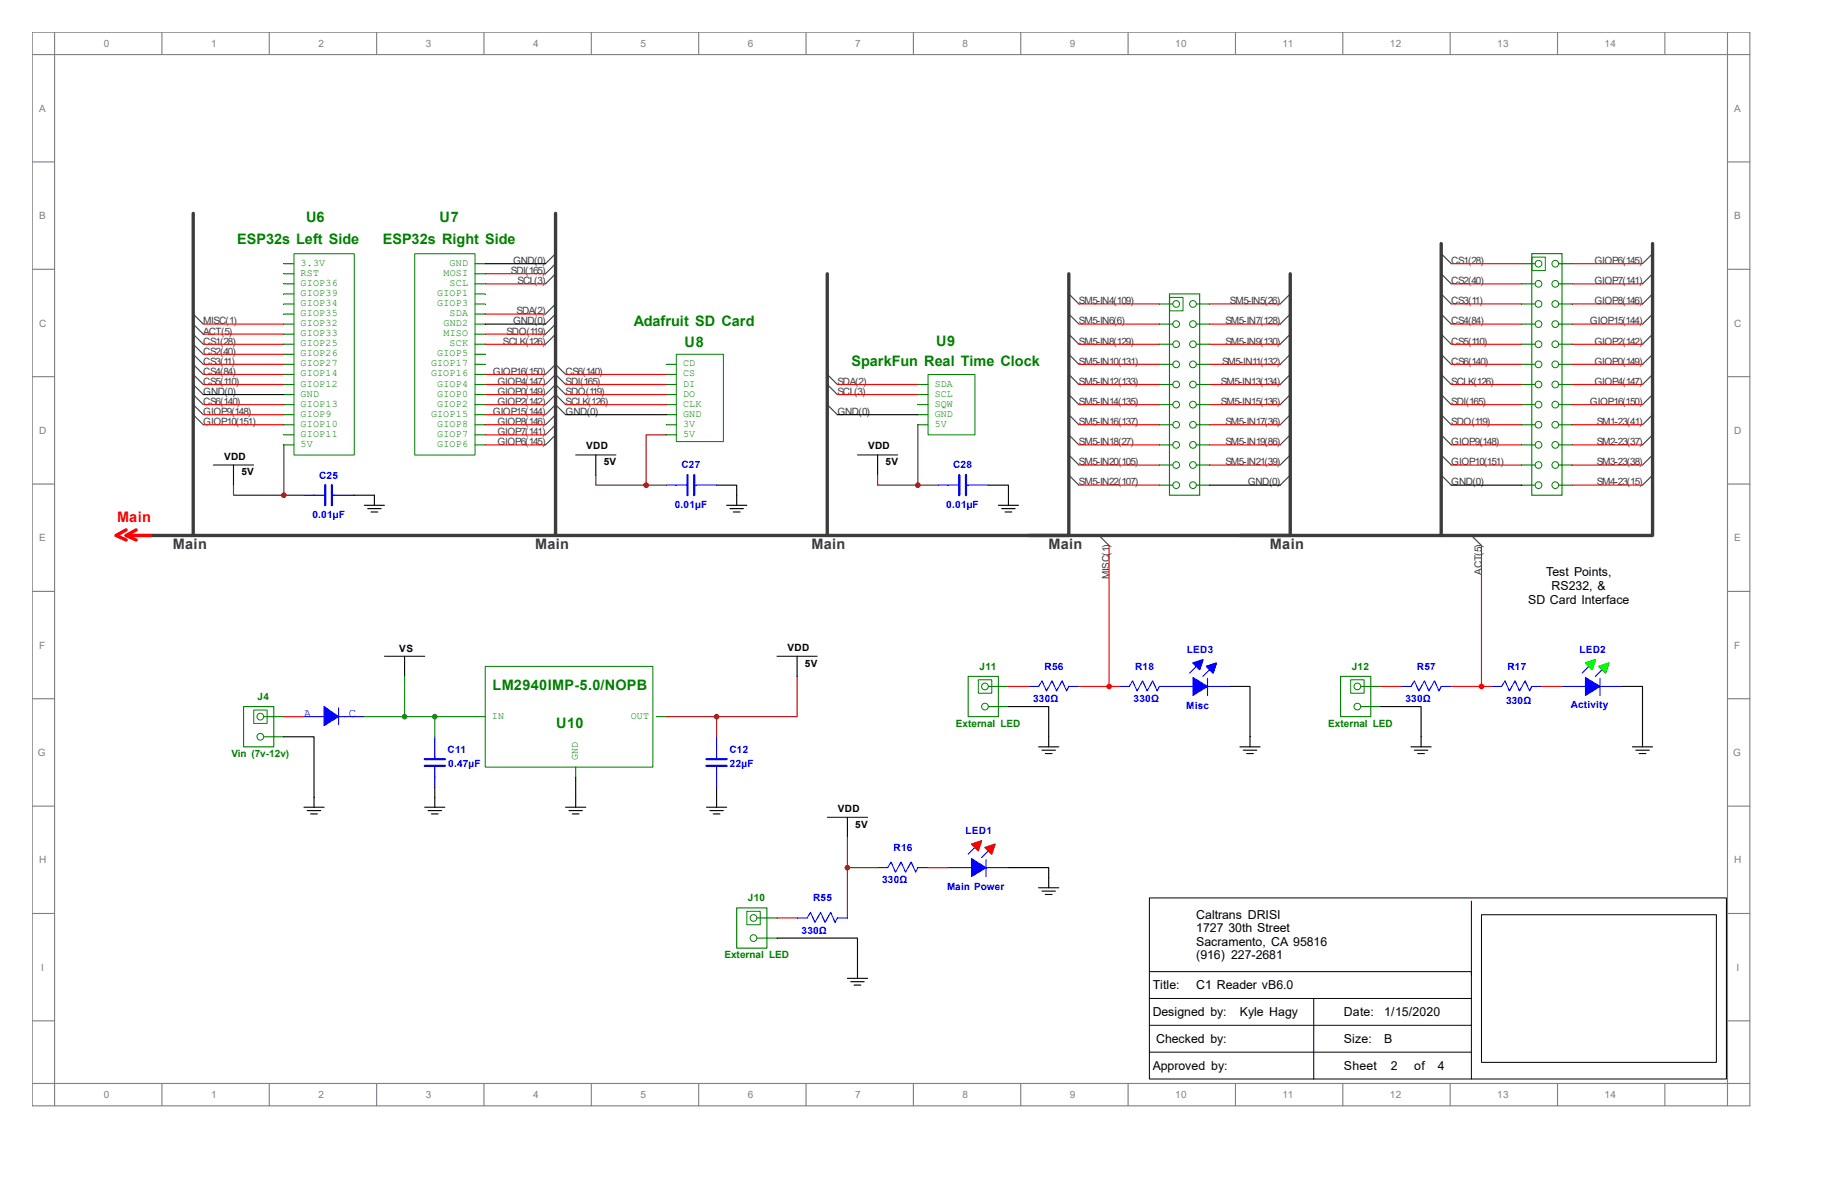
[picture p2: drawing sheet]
<svg xmlns="http://www.w3.org/2000/svg" width="432mm" height="279mm" viewBox="0 0 432 279" stroke-linecap="round" stroke-linejoin="round" font-family="sans-serif">
<g fill="none" stroke="#808080" stroke-width=".26">
<path d="M7.6 7.6h406.4v254h-406.4zM7.6 12.9h406.4M12.9 7.6v254M38.3 7.6v5.3M63.7 7.6v5.3M89.1 7.6v5.3M114.5 7.6v5.3M139.9 7.6v5.3M165.3 7.6v5.3M190.7 7.6v5.3M216.1 7.6v5.3M241.5 7.6v5.3"/>
<path d="M266.9 7.6v5.3M292.3 7.6v5.3M317.7 7.6v5.3M343.1 7.6v5.3M368.5 7.6v5.3M393.9 7.6v5.3M408.7 7.6v254M7.6 38.3h5.3M408.7 38.3h5.3M7.6 63.7h5.3M408.7 63.7h5.3M7.6 89.1h5.3"/>
<path d="M408.7 89.1h5.3M7.6 114.5h5.3M408.7 114.5h5.3M7.6 139.9h5.3M408.7 139.9h5.3M7.6 165.3h5.3M408.7 165.3h5.3M7.6 190.7h5.3M408.7 190.7h5.3M7.6 216.1h5.3M408.7 216.1h5.3M7.6 241.5h5.3"/>
<path d="M7.6 256.3h406.4M38.3 256.3v5.3M63.7 256.3v5.3M89.1 256.3v5.3M114.5 256.3v5.3M139.9 256.3v5.3M165.3 256.3v5.3M190.7 256.3v5.3M216.1 256.3v5.3M241.5 256.3v5.3M266.9 256.3v5.3M292.3 256.3v5.3"/>
<path d="M317.7 256.3v5.3M343.1 256.3v5.3M368.5 256.3v5.3M393.9 256.3v5.3M408.7 241.5h5.3"/>
</g>
<path d="M160 83.8h11.2v20.7h-11.2z" fill="none" stroke="#008000" stroke-width=".24"/>
<path d="M157.6 86.2h2.4" fill="none" stroke="#008000" stroke-width=".26"/>
<path d="M157.6 88.6h2.4" fill="none" stroke="#008000" stroke-width=".26"/>
<path d="M157.6 91h2.4" fill="none" stroke="#008000" stroke-width=".26"/>
<path d="M157.6 93.3h2.4" fill="none" stroke="#008000" stroke-width=".26"/>
<path d="M157.6 95.7h2.4" fill="none" stroke="#008000" stroke-width=".26"/>
<path d="M157.6 98.1h2.4" fill="none" stroke="#008000" stroke-width=".26"/>
<path d="M157.6 100.5h2.4" fill="none" stroke="#008000" stroke-width=".26"/>
<path d="M157.6 102.9h2.4M57.6 167.2h7.2v9.5h-7.2zM62.4 169.5h2.4M62.4 174.3h2.4" fill="none" stroke="#008000" stroke-width=".26"/>
<g fill="none" stroke="#008000" stroke-width=".24">
<path d="M60 168h3.2v3.2h-3.2z"/>
<circle cx="61.6" cy="169.5" r=".79"/>
<circle cx="61.6" cy="174.3" r=".79"/>
</g>
<path d="M64.8 169.5h2.4" fill="none" stroke="#008000" stroke-width=".26"/>
<path d="M64.8 174.3h2.4" fill="none" stroke="#008000" stroke-width=".26"/>
<g fill="none" stroke="#000" stroke-width=".26">
<path d="M293.4 176.7h4.7M294.2 177.5h3.1M295 178.3h1.5M295.8 174.3v2.4M386.2 176.7h4.8M387 177.5h3.2M387.8 178.3h1.6M388.6 174.3v2.4M71.9 191h4.8M72.7 191.8h3.2M73.5 192.6h1.6M74.3 188.6v2.4"/>
<path d="M100.5 191h4.8M101.3 191.8h3.2M102.1 192.6h1.6M102.9 188.6v2.4M133.8 191h4.8M134.6 191.8h3.2M135.4 192.6h1.6M136.2 188.6v2.4M167.2 191h4.7M168 191.8h3.1M168.8 192.6h1.5M169.5 188.6v2.4"/>
<path d="M245.7 210h4.8M246.5 210.8h3.2M247.3 211.6h1.6M248.1 207.6v2.4"/>
</g>
<path d="M76.7 169.5h4.7M80.1 167.4v4" fill="none" stroke="#00f" stroke-width=".26"/>
<path d="M76.7 167.2l3.4 2.3-3.4 2.2z" fill-rule="evenodd" fill="#00f" stroke="#00f" stroke-width=".26"/>
<path d="M81.4 169.5h4.8" fill="none" stroke="#00f" stroke-width=".26"/>
<path d="M71.9 169.5h4.8" fill="none" stroke="#00f" stroke-width=".26"/>
<g fill="none" stroke="#008000" stroke-width=".24">
<path d="M362.5 60.8h3.1v3.2h-3.1z"/>
<circle cx="364" cy="76.7" r=".79"/>
<circle cx="364" cy="62.4" r=".79"/>
<circle cx="364" cy="67.2" r=".79"/>
<circle cx="364" cy="71.9" r=".79"/>
<circle cx="368" cy="76.7" r=".79"/>
<circle cx="368" cy="67.2" r=".79"/>
<circle cx="368" cy="62.4" r=".79"/>
<circle cx="368" cy="71.9" r=".79"/>
<circle cx="364" cy="86.2" r=".79"/>
<circle cx="364" cy="81.4" r=".79"/>
<circle cx="364" cy="95.7" r=".79"/>
<circle cx="364" cy="91" r=".79"/>
<circle cx="368" cy="86.2" r=".79"/>
<circle cx="368" cy="81.4" r=".79"/>
<circle cx="368" cy="95.7" r=".79"/>
<circle cx="368" cy="91" r=".79"/>
<circle cx="364" cy="100.5" r=".79"/>
<circle cx="364" cy="110" r=".79"/>
<circle cx="364" cy="114.8" r=".79"/>
<circle cx="364" cy="105.3" r=".79"/>
<circle cx="368" cy="105.3" r=".79"/>
<circle cx="368" cy="110" r=".79"/>
<circle cx="368" cy="114.8" r=".79"/>
<circle cx="368" cy="100.5" r=".79"/>
</g>
<g fill="none" stroke="#008000" stroke-width=".26">
<path d="M362.4 60h7.2v57.2h-7.2zM362.4 76.7h.8M362.4 71.9h.8M362.4 67.2h.8M362.4 62.4h.8M368.8 76.7h.8M368.8 71.9h.8M368.8 67.2h.8M368.8 62.4h.8M362.4 91h.8M362.4 86.2h.8M362.4 81.4h.8"/>
<path d="M362.4 95.7h.8M368.8 91h.8M368.8 86.2h.8M368.8 81.4h.8M368.8 95.7h.8M362.4 114.8h.8M362.4 110h.8M362.4 105.3h.8M362.4 100.5h.8M368.8 114.8h.8M368.8 110h.8M368.8 105.3h.8"/>
<path d="M368.8 100.5h.8"/>
</g>
<path d="M360 67.2h2.4" fill="none" stroke="#008000" stroke-width=".26"/>
<path d="M369.6 67.2h2.4" fill="none" stroke="#008000" stroke-width=".26"/>
<path d="M360 71.9h2.4" fill="none" stroke="#008000" stroke-width=".26"/>
<path d="M369.6 81.4h2.4" fill="none" stroke="#008000" stroke-width=".26"/>
<path d="M360 76.7h2.4" fill="none" stroke="#008000" stroke-width=".26"/>
<path d="M369.6 76.7h2.4" fill="none" stroke="#008000" stroke-width=".26"/>
<path d="M360 81.4h2.4" fill="none" stroke="#008000" stroke-width=".26"/>
<path d="M369.6 62.4h2.4" fill="none" stroke="#008000" stroke-width=".26"/>
<path d="M360 62.4h2.4" fill="none" stroke="#008000" stroke-width=".26"/>
<path d="M369.6 71.9h2.4" fill="none" stroke="#008000" stroke-width=".26"/>
<path d="M360 91h2.4" fill="none" stroke="#008000" stroke-width=".26"/>
<path d="M369.6 91h2.4" fill="none" stroke="#008000" stroke-width=".26"/>
<path d="M360 95.7h2.4" fill="none" stroke="#008000" stroke-width=".26"/>
<path d="M369.6 105.3h2.4" fill="none" stroke="#008000" stroke-width=".26"/>
<path d="M360 100.5h2.4" fill="none" stroke="#008000" stroke-width=".26"/>
<path d="M369.6 100.5h2.4" fill="none" stroke="#008000" stroke-width=".26"/>
<path d="M360 105.3h2.4" fill="none" stroke="#008000" stroke-width=".26"/>
<path d="M369.6 86.2h2.4" fill="none" stroke="#008000" stroke-width=".26"/>
<path d="M360 86.2h2.4" fill="none" stroke="#008000" stroke-width=".26"/>
<path d="M369.6 95.7h2.4" fill="none" stroke="#008000" stroke-width=".26"/>
<path d="M369.6 110h2.4" fill="none" stroke="#008000" stroke-width=".26"/>
<path d="M360 110h2.4" fill="none" stroke="#008000" stroke-width=".26"/>
<path d="M360 114.8h2.4" fill="none" stroke="#008000" stroke-width=".26"/>
<g fill="none" stroke="#008000" stroke-width=".26">
<path d="M276.7 69.5h7.1v47.7h-7.1zM276.7 76.7h.8M276.7 71.9h.8M283.1 76.7h.7M283.1 71.9h.7M276.7 95.7h.8M276.7 91h.8M276.7 86.2h.8M276.7 81.4h.8M283.1 95.7h.7M283.1 91h.7M283.1 86.2h.7"/>
<path d="M283.1 81.4h.7M276.7 114.8h.8M276.7 110h.8M276.7 100.5h.8M276.7 105.3h.8M283.1 114.8h.7M283.1 110h.7M283.1 100.5h.7M283.1 105.3h.7M369.6 114.8h2.4"/>
</g>
<g fill="none" stroke="#008000" stroke-width=".24">
<path d="M276.7 70.4h3.2v3.1h-3.2z"/>
<circle cx="278.3" cy="71.9" r=".79"/>
<circle cx="278.3" cy="76.7" r=".79"/>
<circle cx="282.3" cy="71.9" r=".79"/>
<circle cx="282.3" cy="76.7" r=".79"/>
<circle cx="278.3" cy="91" r=".79"/>
<circle cx="278.3" cy="81.4" r=".79"/>
<circle cx="278.3" cy="95.7" r=".79"/>
<circle cx="278.3" cy="86.2" r=".79"/>
<circle cx="282.3" cy="91" r=".79"/>
<circle cx="282.3" cy="95.7" r=".79"/>
<circle cx="282.3" cy="81.4" r=".79"/>
<circle cx="282.3" cy="86.2" r=".79"/>
<circle cx="278.3" cy="100.5" r=".79"/>
<circle cx="278.3" cy="114.8" r=".79"/>
<circle cx="278.3" cy="110" r=".79"/>
<circle cx="278.3" cy="105.3" r=".79"/>
<circle cx="282.3" cy="100.5" r=".79"/>
<circle cx="282.3" cy="114.8" r=".79"/>
<circle cx="282.3" cy="105.3" r=".79"/>
<circle cx="282.3" cy="110" r=".79"/>
</g>
<path d="M274.3 76.7h2.4" fill="none" stroke="#008000" stroke-width=".26"/>
<path d="M283.8 76.7h2.4" fill="none" stroke="#008000" stroke-width=".26"/>
<path d="M274.3 81.4h2.4" fill="none" stroke="#008000" stroke-width=".26"/>
<path d="M283.8 91h2.4" fill="none" stroke="#008000" stroke-width=".26"/>
<path d="M274.3 86.2h2.4" fill="none" stroke="#008000" stroke-width=".26"/>
<path d="M283.8 86.2h2.4" fill="none" stroke="#008000" stroke-width=".26"/>
<path d="M274.3 91h2.4" fill="none" stroke="#008000" stroke-width=".26"/>
<path d="M283.8 71.9h2.4" fill="none" stroke="#008000" stroke-width=".26"/>
<path d="M274.3 71.9h2.4" fill="none" stroke="#008000" stroke-width=".26"/>
<path d="M283.8 81.4h2.4" fill="none" stroke="#008000" stroke-width=".26"/>
<path d="M274.3 100.5h2.4" fill="none" stroke="#008000" stroke-width=".26"/>
<path d="M283.8 100.5h2.4" fill="none" stroke="#008000" stroke-width=".26"/>
<path d="M274.3 105.3h2.4" fill="none" stroke="#008000" stroke-width=".26"/>
<path d="M283.8 114.8h2.4" fill="none" stroke="#008000" stroke-width=".26"/>
<path d="M274.3 110h2.4" fill="none" stroke="#008000" stroke-width=".26"/>
<path d="M283.8 110h2.4" fill="none" stroke="#008000" stroke-width=".26"/>
<path d="M274.3 114.8h2.4" fill="none" stroke="#008000" stroke-width=".26"/>
<path d="M283.8 95.7h2.4" fill="none" stroke="#008000" stroke-width=".26"/>
<path d="M274.3 95.7h2.4" fill="none" stroke="#008000" stroke-width=".26"/>
<path d="M283.8 105.3h2.4" fill="none" stroke="#008000" stroke-width=".26"/>
<path d="M341 57.6v69.1h-47.6M391 57.6v69.1h-50" fill="none" stroke="#3c3c3c" stroke-width=".79"/>
<path d="M219.6 88.6h11.1v14.3h-11.1z" fill="none" stroke="#008000" stroke-width=".24"/>
<path d="M217.2 91h2.4" fill="none" stroke="#008000" stroke-width=".26"/>
<path d="M217.2 93.3h2.4" fill="none" stroke="#008000" stroke-width=".26"/>
<path d="M217.2 95.7h2.4" fill="none" stroke="#008000" stroke-width=".26"/>
<path d="M217.2 98.1h2.4" fill="none" stroke="#008000" stroke-width=".26"/>
<path d="M217.2 100.5h2.4" fill="none" stroke="#008000" stroke-width=".26"/>
<path d="M271.9 212.4h136.6v42.9h-136.6zM348.1 213.2v42.1M350.5 216.4h55.6v34.9h-55.6zM271.9 229.9h76.2M271.9 236.2h76.2M310.8 236.2v19.1M271.9 242.6h76.2M271.9 248.9h76.2" fill="none" stroke="#000" stroke-width=".24"/>
<path d="M195.7 88.6l2.4 2.4M195.7 91l2.4 2.3M195.7 95.7l2.4 2.4" fill="none" stroke="#3c3c3c" stroke-width=".26"/>
<path d="M114.8 157.6h39.7v23.9h-39.7z" fill="none" stroke="#008000" stroke-width=".24"/>
<path d="M112.4 169.5h2.4" fill="none" stroke="#008000" stroke-width=".26"/>
<path d="M136.2 181.5v2.3" fill="none" stroke="#008000" stroke-width=".26"/>
<path d="M155.3 169.5h2.3" fill="none" stroke="#008000" stroke-width=".26"/>
<path d="M169.5 179.1v.5M169.5 181.2v2.6" fill="none" stroke="#00f" stroke-width=".26"/>
<path d="M167.2 179.6h4.7M167.2 181.2h4.7" fill="none" stroke="#00f" stroke-width=".53"/>
<path d="M169.5 183.8v2.4" fill="none" stroke="#00f" stroke-width=".26"/>
<path d="M102.9 179.1v.5M169.5 174.3v4.8M102.9 181.2v2.6" fill="none" stroke="#00f" stroke-width=".26"/>
<path d="M100.5 179.6h4.8M100.5 181.2h4.8" fill="none" stroke="#00f" stroke-width=".53"/>
<path d="M102.9 183.8v2.4" fill="none" stroke="#00f" stroke-width=".26"/>
<path d="M102.9 174.3v4.8M229.9 199.7l2.4-.8-.8 2.4zM229.1 205.3h7.1M230.7 200.5l-1.6 1.6M233 200.5l2.4-.8-.8 2.4zM233.3 203.4v4M233.8 201.3l-1.5 1.6" fill="none" stroke="#00f" stroke-width=".26"/>
<path d="M229.9 203.1l3.4 2.2-3.4 2.1z" fill-rule="evenodd" fill="#00f" stroke="#00f" stroke-width=".26"/>
<g fill="#f00" stroke="#f00" stroke-width=".26">
<path d="M229.9 199.7l2.4-.8-.8 2.4z" fill-rule="evenodd"/>
<path d="M233 200.5l2.4-.8-.8 2.4z" fill-rule="evenodd"/>
</g>
<path d="M224.3 205.3h4.8" fill="none" stroke="#00f" stroke-width=".26"/>
<path d="M210 205.3l.8-1.4 1.1 2.4 1.3-2.4 1.1 2.4 1.3-2.4 1 2.4 .6-1M236.2 205.3h2.4" fill="none" stroke="#00f" stroke-width=".26"/>
<path d="M207.6 205.3h2.4" fill="none" stroke="#00f" stroke-width=".26"/>
<path d="M375.1 156.8l2.4-.7-.8 2.3zM375.9 157.6l-1.6 1.6M378.3 157.6l2.4-.8-.8 2.4zM379.1 158.4l-1.6 1.6M374.3 162.4h7.2M378.6 160.5v4M217.2 205.3h2.4" fill="none" stroke="#00f" stroke-width=".26"/>
<path d="M375.1 160.3l3.5 2.1-3.5 2.1z" fill-rule="evenodd" fill="#00f" stroke="#00f" stroke-width=".26"/>
<g fill="#0f0" stroke="#0f0" stroke-width=".26">
<path d="M375.1 156.8l2.4-.7-.8 2.3z" fill-rule="evenodd"/>
<path d="M378.3 157.6l2.4-.8-.8 2.4z" fill-rule="evenodd"/>
</g>
<path d="M369.6 162.4h4.7" fill="none" stroke="#00f" stroke-width=".26"/>
<path d="M355.3 162.4l.8-1.3 1 2.4 1.4-2.4 1 2.4 1.3-2.4 1.1 2.4 .5-1.1M381.5 162.4h2.4" fill="none" stroke="#00f" stroke-width=".26"/>
<path d="M352.9 162.4h2.4" fill="none" stroke="#00f" stroke-width=".26"/>
<path d="M282.3 156.8l2.3-.7-.8 2.3zM283.1 157.6l-1.6 1.6M285.4 157.6l2.4-.8-.8 2.4zM286.2 158.4l-1.6 1.6M281.5 162.4h7.1M285.7 160.5v4M362.4 162.4h2.4" fill="none" stroke="#00f" stroke-width=".26"/>
<g fill="#00f" stroke="#00f" stroke-width=".26">
<path d="M282.3 160.3l3.4 2.1-3.4 2.1z" fill-rule="evenodd"/>
<path d="M282.3 156.8l2.3-.7-.8 2.3z" fill-rule="evenodd"/>
<path d="M285.4 157.6l2.4-.8-.8 2.4z" fill-rule="evenodd"/>
</g>
<path d="M276.7 162.4h4.8" fill="none" stroke="#00f" stroke-width=".26"/>
<path d="M267.2 162.4l.8-1.3 1 2.4 1.4-2.4 1 2.4 1.3-2.4 1.1 2.4 .5-1.1M288.6 162.4h2.4" fill="none" stroke="#00f" stroke-width=".26"/>
<path d="M264.8 162.4h2.4" fill="none" stroke="#00f" stroke-width=".26"/>
<path d="M274.3 162.4h2.4" fill="none" stroke="#00f" stroke-width=".26"/>
<circle cx="102.9" cy="169.5" r=".53" fill="#00c000" stroke="#00c000" stroke-width=".26"/>
<path d="M69.6 60h14.2v47.7h-14.2z" fill="none" stroke="#008000" stroke-width=".24"/>
<path d="M67.2 62.4h2.3" fill="none" stroke="#008000" stroke-width=".26"/>
<path d="M67.2 64.8h2.3" fill="none" stroke="#008000" stroke-width=".26"/>
<path d="M67.2 67.2h2.3" fill="none" stroke="#008000" stroke-width=".26"/>
<path d="M67.2 69.5h2.3" fill="none" stroke="#008000" stroke-width=".26"/>
<path d="M67.2 71.9h2.3" fill="none" stroke="#008000" stroke-width=".26"/>
<path d="M67.2 74.3h2.3" fill="none" stroke="#008000" stroke-width=".26"/>
<path d="M67.2 76.7h2.3" fill="none" stroke="#008000" stroke-width=".26"/>
<path d="M67.2 79.1h2.3" fill="none" stroke="#008000" stroke-width=".26"/>
<path d="M67.2 81.4h2.3" fill="none" stroke="#008000" stroke-width=".26"/>
<path d="M67.2 83.8h2.3" fill="none" stroke="#008000" stroke-width=".26"/>
<path d="M67.2 86.2h2.3" fill="none" stroke="#008000" stroke-width=".26"/>
<path d="M67.2 88.6h2.3" fill="none" stroke="#008000" stroke-width=".26"/>
<path d="M67.2 91h2.3" fill="none" stroke="#008000" stroke-width=".26"/>
<path d="M67.2 93.3h2.3" fill="none" stroke="#008000" stroke-width=".26"/>
<path d="M67.2 95.7h2.3" fill="none" stroke="#008000" stroke-width=".26"/>
<path d="M67.2 98.1h2.3" fill="none" stroke="#008000" stroke-width=".26"/>
<path d="M67.2 100.5h2.3" fill="none" stroke="#008000" stroke-width=".26"/>
<path d="M67.2 102.9h2.3" fill="none" stroke="#008000" stroke-width=".26"/>
<path d="M67.2 105.3h2.3" fill="none" stroke="#008000" stroke-width=".26"/>
<path d="M98.1 60h14.3v47.7h-14.3z" fill="none" stroke="#008000" stroke-width=".24"/>
<path d="M112.4 62.4h2.4" fill="none" stroke="#008000" stroke-width=".26"/>
<path d="M112.4 64.8h2.4" fill="none" stroke="#008000" stroke-width=".26"/>
<path d="M112.4 67.2h2.4" fill="none" stroke="#008000" stroke-width=".26"/>
<path d="M112.4 69.5h2.4" fill="none" stroke="#008000" stroke-width=".26"/>
<path d="M112.4 71.9h2.4" fill="none" stroke="#008000" stroke-width=".26"/>
<path d="M112.4 74.3h2.4" fill="none" stroke="#008000" stroke-width=".26"/>
<path d="M112.4 76.7h2.4" fill="none" stroke="#008000" stroke-width=".26"/>
<path d="M112.4 79.1h2.4" fill="none" stroke="#008000" stroke-width=".26"/>
<path d="M112.4 81.4h2.4" fill="none" stroke="#008000" stroke-width=".26"/>
<path d="M112.4 83.8h2.4" fill="none" stroke="#008000" stroke-width=".26"/>
<path d="M112.4 86.2h2.4" fill="none" stroke="#008000" stroke-width=".26"/>
<path d="M112.4 88.6h2.4" fill="none" stroke="#008000" stroke-width=".26"/>
<path d="M112.4 91h2.4" fill="none" stroke="#008000" stroke-width=".26"/>
<path d="M112.4 93.3h2.4" fill="none" stroke="#008000" stroke-width=".26"/>
<path d="M112.4 95.7h2.4" fill="none" stroke="#008000" stroke-width=".26"/>
<path d="M112.4 98.1h2.4" fill="none" stroke="#008000" stroke-width=".26"/>
<path d="M112.4 100.5h2.4" fill="none" stroke="#008000" stroke-width=".26"/>
<path d="M112.4 102.9h2.4" fill="none" stroke="#008000" stroke-width=".26"/>
<path d="M112.4 105.3h2.4" fill="none" stroke="#008000" stroke-width=".26"/>
<path d="M198.1 98.1h19.1M67.2 174.3h7.1v14.3M102.9 186.2v2.4M136.2 183.8v4.8M169.5 186.2v2.4" fill="none" stroke="#000" stroke-width=".26"/>
<path d="M198.1 91h19.1M198.1 93.3h19.1M67.2 169.5h4.7" fill="none" stroke="#f00" stroke-width=".26"/>
<path d="M112.4 169.5h-9.5v4.8" fill="none" stroke="#00c000" stroke-width=".26"/>
<path d="M29.8 125.4l-2.3 1.3 2.3 1M32.2 125.4l-2.4 1.3 2.4 1" fill="none" stroke="#f00" stroke-width=".79"/>
<path d="M29.8 126.7h6.4" fill="none" stroke="#f00" stroke-width=".79"/>
<path d="M86.2 119.5h4.8M88.6 117.2v2.3M87 120.3h3.2M87.8 121.1h1.6" fill="none" stroke="#000" stroke-width=".26"/>
<path d="M74.3 117.2h2.6M78.5 117.2h.6" fill="none" stroke="#00f" stroke-width=".26"/>
<path d="M76.9 114.8v4.7M78.5 114.8v4.7" fill="none" stroke="#00f" stroke-width=".53"/>
<path d="M71.9 117.2h2.4" fill="none" stroke="#00f" stroke-width=".26"/>
<path d="M79.1 117.2h4.7M160 114.8h2.7M164.3 114.8h.5" fill="none" stroke="#00f" stroke-width=".26"/>
<path d="M83.8 117.2h4.8M171.9 119.5h4.8M174.3 117.2v2.3M172.7 120.3h3.2M173.5 121.1h1.6" fill="none" stroke="#000" stroke-width=".26"/>
<path d="M162.7 112.4v4.8M164.3 112.4v4.8" fill="none" stroke="#00f" stroke-width=".53"/>
<path d="M157.6 114.8h2.4" fill="none" stroke="#00f" stroke-width=".26"/>
<path d="M164.8 114.8h4.7M224.3 114.8h2.7M228.5 114.8h.6" fill="none" stroke="#00f" stroke-width=".26"/>
<path d="M169.5 114.8h4.8v2.4M236.2 119.5h4.8M238.6 117.2v2.3M237 120.3h3.2M237.8 121.1h1.6" fill="none" stroke="#000" stroke-width=".26"/>
<path d="M227 112.4v4.8M228.5 112.4v4.8" fill="none" stroke="#00f" stroke-width=".53"/>
<path d="M221.9 114.8h2.4" fill="none" stroke="#00f" stroke-width=".26"/>
<path d="M229.1 114.8h4.7M191 217.2l.8-1.4 1 2.4 1.4-2.4 1 2.4 1.3-2.4 1.1 2.4 .5-1" fill="none" stroke="#00f" stroke-width=".26"/>
<path d="M233.8 114.8h4.8v2.4" fill="none" stroke="#000" stroke-width=".26"/>
<path d="M188.6 217.2h2.4" fill="none" stroke="#00f" stroke-width=".26"/>
<path d="M198.1 217.2h2.4" fill="none" stroke="#00f" stroke-width=".26"/>
<g fill="none" stroke="#008000" stroke-width=".24">
<path d="M176.7 215.6h3.2v3.2h-3.2z"/>
<circle cx="178.3" cy="217.2" r=".79"/>
<circle cx="178.3" cy="221.9" r=".79"/>
</g>
<path d="M174.3 214.8h7.2v9.5h-7.2zM179.1 217.2h2.4M179.1 221.9h2.4" fill="none" stroke="#008000" stroke-width=".26"/>
<path d="M181.5 217.2h2.3" fill="none" stroke="#008000" stroke-width=".26"/>
<path d="M181.5 221.9h2.3" fill="none" stroke="#008000" stroke-width=".26"/>
<path d="M183.8 217.2h4.8" fill="none" stroke="#f00" stroke-width=".26"/>
<path d="M183.8 221.9h19.1v9.6M200.5 231.5h4.8M201.3 232.3h3.2M202.1 233h1.6" fill="none" stroke="#000" stroke-width=".26"/>
<path d="M245.7 162.4l.8-1.3 1.1 2.4 1.3-2.4 1.1 2.4 1.3-2.4 1.1 2.4 .5-1.1" fill="none" stroke="#00f" stroke-width=".26"/>
<path d="M243.4 162.4h2.3" fill="none" stroke="#00f" stroke-width=".26"/>
<path d="M252.9 162.4h2.4" fill="none" stroke="#00f" stroke-width=".26"/>
<g fill="none" stroke="#008000" stroke-width=".24">
<path d="M231.5 160.8h3.2v3.2h-3.2z"/>
<circle cx="233" cy="162.4" r=".79"/>
<circle cx="233" cy="167.2" r=".79"/>
</g>
<path d="M229.1 160h7.1v9.5h-7.1zM233.8 162.4h2.4M233.8 167.2h2.4" fill="none" stroke="#008000" stroke-width=".26"/>
<path d="M236.2 162.4h2.4" fill="none" stroke="#008000" stroke-width=".26"/>
<path d="M236.2 167.2h2.4" fill="none" stroke="#008000" stroke-width=".26"/>
<path d="M238.6 167.2h9.5v9.5M245.7 176.7h4.8M246.5 177.5h3.2M247.3 178.3h1.6" fill="none" stroke="#000" stroke-width=".26"/>
<path d="M238.6 162.4h4.8" fill="none" stroke="#f00" stroke-width=".26"/>
<path d="M333.9 162.4l.7-1.3 1.1 2.4 1.3-2.4 1.1 2.4 1.3-2.4 1.1 2.4 .5-1.1" fill="none" stroke="#00f" stroke-width=".26"/>
<path d="M331.5 162.4h2.4" fill="none" stroke="#00f" stroke-width=".26"/>
<path d="M341 162.4h2.4" fill="none" stroke="#00f" stroke-width=".26"/>
<g fill="none" stroke="#008000" stroke-width=".24">
<path d="M319.6 160.8h3.1v3.2h-3.1z"/>
<circle cx="321.2" cy="167.2" r=".79"/>
<circle cx="321.2" cy="162.4" r=".79"/>
</g>
<path d="M317.2 160h7.1v9.5h-7.1zM321.9 162.4h2.4M321.9 167.2h2.4" fill="none" stroke="#008000" stroke-width=".26"/>
<path d="M324.3 162.4h2.4" fill="none" stroke="#008000" stroke-width=".26"/>
<path d="M324.3 167.2h2.4" fill="none" stroke="#008000" stroke-width=".26"/>
<g fill="none" stroke="#000" stroke-width=".26">
<path d="M114.8 62.4h14.3M114.8 76.7h14.3M48.1 93.3h19.1M133.8 98.1h23.8M55.2 110v4.8M141 107.6v4.8M207.6 107.6v4.8M286.2 114.8h16.7M343.4 114.8h16.6M95.7 155.3v4.7M188.6 155.3v4.7M291 162.4h4.8v11.9"/>
<path d="M326.7 167.2h9.5v9.5M333.9 176.7h4.7M334.6 177.5h3.2M335.4 178.3h1.6M383.9 162.4h4.7v11.9M200.5 193.4v4.7M238.6 205.3h9.5v2.3"/>
</g>
<g fill="none" stroke="#f00" stroke-width=".26">
<path d="M48.1 79.1h19.1M48.1 76.7h19.1M114.8 79.1h14.3M114.8 64.8h14.3M114.8 67.2h14.3M114.8 74.3h14.3M255.3 76.7h19M255.3 71.9h19M286.2 76.7h16.7M286.2 71.9h16.7M343.4 76.7h16.6M343.4 67.2h16.6"/>
<path d="M343.4 71.9h16.6M343.4 62.4h16.6M372 76.7h16.6M372 67.2h16.6M372 71.9h16.6M372 62.4h16.6M48.1 98.1h19.1M48.1 95.7h19.1M48.1 91h19.1M48.1 88.6h19.1M48.1 86.2h19.1M48.1 83.8h19.1"/>
<path d="M48.1 81.4h19.1M114.8 98.1h14.3M114.8 95.7h14.3M114.8 91h14.3M114.8 88.6h14.3M114.8 81.4h14.3M114.8 93.3h14.3M133.8 95.7h23.8M133.8 91h23.8M133.8 88.6h23.8M133.8 93.3h23.8M255.3 95.7h19"/>
<path d="M255.3 91h19M255.3 86.2h19M255.3 81.4h19M286.2 95.7h16.7M286.2 91h16.7M286.2 86.2h16.7M286.2 81.4h16.7M343.4 95.7h16.6M343.4 91h16.6M343.4 86.2h16.6M343.4 81.4h16.6M372 95.7h16.6"/>
<path d="M372 91h16.6M372 86.2h16.6M372 81.4h16.6M48.1 100.5h19.1M114.8 100.5h14.3M114.8 105.3h14.3M114.8 102.9h14.3M255.3 100.5h19M255.3 105.3h19M255.3 110h19M255.3 114.8h19M286.2 100.5h16.7"/>
<path d="M286.2 105.3h16.7M286.2 110h16.7M343.4 100.5h16.6M343.4 105.3h16.6M343.4 110h16.6M372 100.5h16.6M372 105.3h16.6M372 110h16.6M372 114.8h16.6M262.4 129.1v33.3M350.5 129.1v33.3M255.3 162.4h9.5"/>
<path d="M326.7 162.4h4.8M343.4 162.4h9.5M364.8 162.4h4.8M219.6 205.3h4.7"/>
</g>
<path d="M50.5 110h9.5M136.2 107.6h9.5M202.9 107.6h9.5M91 155.3h9.5M183.8 155.3h9.6M195.7 193.4h9.6" fill="none" stroke="#000" stroke-width=".24"/>
<g fill="#800000" stroke="#800000" stroke-width=".26">
<circle cx="169.5" cy="169.5" r=".53"/>
<circle cx="152.9" cy="114.8" r=".53"/>
<circle cx="200.5" cy="205.3" r=".53"/>
<circle cx="217.2" cy="114.8" r=".53"/>
<circle cx="67.2" cy="117.2" r=".53"/>
</g>
<g fill="none" stroke="#800000" stroke-width=".26">
<path d="M55.2 114.8v2.4h12M67.2 117.2h4.7M67.2 105.3v11.9M141 112.4v2.4h11.9M152.9 114.8h4.7M157.6 102.9h-4.7v11.9M207.6 112.4v2.4h9.6M217.2 114.8h4.7M217.2 100.5v14.3M157.6 169.5h11.9M169.5 169.5v4.8M188.6 160v9.5h-19.1"/>
<path d="M200.5 198.1v19.1M200.5 205.3h7.1"/>
</g>
<path d="M45.7 50.5v76.2M131.4 50.5v76.2M195.7 64.8v61.9M252.9 64.8v61.9h-216.7M305.3 64.8v61.9h-61.9" fill="none" stroke="#3c3c3c" stroke-width=".79"/>
<g fill="none" stroke="#3c3c3c" stroke-width=".26">
<path d="M45.7 79.1l2.4 2.3M45.7 76.7l2.4 2.4M45.7 74.3l2.4 2.4M131.4 60l-2.3 2.4M131.4 62.4l-2.3 2.4M131.4 64.8l-2.3 2.4M131.4 71.9l-2.3 2.4M131.4 74.3l-2.3 2.4M131.4 76.7l-2.3 2.4M131.4 79.1l-2.3 2.3M252.9 69.5l2.4 2.4M252.9 74.3l2.4 2.4"/>
<path d="M252.9 79.1l2.4 2.3M305.3 69.5l-2.4 2.4M305.3 74.3l-2.4 2.4M305.3 79.1l-2.4 2.3M341 60l2.4 2.4M341 64.8l2.4 2.4M341 69.5l2.4 2.4M341 74.3l2.4 2.4M341 79.1l2.4 2.3M391 79.1l-2.4 2.3M391 60l-2.4 2.4M391 64.8l-2.4 2.4"/>
<path d="M391 69.5l-2.4 2.4M391 74.3l-2.4 2.4M45.7 98.1l2.4 2.4M45.7 95.7l2.4 2.4M45.7 93.3l2.4 2.4M45.7 91l2.4 2.3M45.7 88.6l2.4 2.4M45.7 86.2l2.4 2.4M45.7 83.8l2.4 2.4M45.7 81.4l2.4 2.4M129.1 98.1l2.3-2.4 2.4 2.4M129.1 95.7l2.3-2.4 2.4 2.4"/>
<path d="M129.1 93.3l2.3-2.3 2.4 2.3M129.1 91l2.3-2.4 2.4 2.4M129.1 88.6l2.3-2.4 2.4 2.4M131.4 98.1l-2.3 2.4M252.9 83.8l2.4 2.4M252.9 88.6l2.4 2.4M252.9 93.3l2.4 2.4M252.9 98.1l2.4 2.4M305.3 83.8l-2.4 2.4M305.3 88.6l-2.4 2.4M305.3 93.3l-2.4 2.4M305.3 98.1l-2.4 2.4"/>
<path d="M341 83.8l2.4 2.4M341 88.6l2.4 2.4M341 93.3l2.4 2.4M341 98.1l2.4 2.4M391 98.1l-2.4 2.4M391 93.3l-2.4 2.4M391 88.6l-2.4 2.4M391 83.8l-2.4 2.4M131.4 102.9l-2.3 2.4M131.4 100.5l-2.3 2.4M252.9 102.9l2.4 2.4M252.9 107.6l2.4 2.4"/>
<path d="M252.9 112.4l2.4 2.4M305.3 112.4l-2.4 2.4M305.3 107.6l-2.4 2.4M305.3 102.9l-2.4 2.4M341 112.4l2.4 2.4M341 102.9l2.4 2.4M341 107.6l2.4 2.4M391 112.4l-2.4 2.4M391 107.6l-2.4 2.4M391 102.9l-2.4 2.4M260 126.7l2.4 2.4M348.1 126.7l2.4 2.4"/>
</g>
<g fill="#f00" stroke="#f00" stroke-width=".26">
<circle cx="262.4" cy="162.4" r=".53"/>
<circle cx="350.5" cy="162.4" r=".53"/>
</g>
<circle cx="95.7" cy="169.5" r=".53" fill="#00c000" stroke="#00c000" stroke-width=".26"/>
<path d="M86.2 169.5h16.7M95.7 160v9.5" fill="none" stroke="#00c000" stroke-width=".26"/>
<g font-size="3.4" fill="#008000">
<text x="72.4" y="52.5">U6</text>
<text x="104" y="52.5">U7</text>
<text x="56.1" y="57.8">ESP32s Left Side</text>
<text x="90.6" y="57.8">ESP32s Right Side</text>
<text x="150" y="77.2">Adafruit SD Card</text>
<text x="162" y="82.2">U8</text>
<text x="221.5" y="81.9">U9</text>
<text x="201.5" y="86.7">SparkFun Real Time Clock</text>
<text x="116.5" y="163.2">LM2940IMP-5.0/NOPB</text>
<text x="131.6" y="172.1">U10</text>
</g>
<text font-size="3.4" fill="#f00" x="27.7" y="123.4">Main</text>
<g font-size="3.4" fill="#3c3c3c">
<text x="40.9" y="129.8">Main</text>
<text x="126.6" y="129.8">Main</text>
<text x="192" y="129.8">Main</text>
<text x="248.1" y="129.8">Main</text>
<text x="300.5" y="129.8">Main</text>
</g>
<g font-size="2.9">
<text x="365.8" y="136.2">Test Points,</text>
<text x="361.6" y="142.9">SD Card Interface</text>
<text x="367.1" y="139.5">RS232, &amp;</text>
<text x="283" y="217.4">Caltrans DRISI</text>
<text x="283" y="220.6">1727 30th Street</text>
<text x="283" y="223.8">Sacramento, CA 95816</text>
<text x="283" y="226.9">(916) 227-2681</text>
<text x="272.8" y="234.1">Title:</text>
<text x="283" y="234.1">C1 Reader vB6.0</text>
<text x="272.8" y="240.4">Designed by:</text>
<text x="293.4" y="240.4">Kyle Hagy</text>
<text x="318" y="240.4">Date:</text>
<text x="327.5" y="240.4">1/15/2020</text>
<text x="273.5" y="246.8">Checked by:</text>
<text x="318" y="246.8">Size:</text>
<text x="327.5" y="246.8">B</text>
<text x="272.8" y="253.1">Approved by:</text>
<text x="318" y="253.1">Sheet</text>
<text x="329.1" y="253.1">2</text>
<text x="334.6" y="253.1">of</text>
<text x="340.2" y="253.1">4</text>
</g>
<g font-size="2.9" fill="#00f">
<text x="71.9" y="169.6">A</text>
<text x="82.5" y="169.6">C</text>
</g>
<g font-size="2.4" fill="#808080">
<text x="24.6" y="11.1">0</text>
<text x="50" y="11.1">1</text>
<text x="75.4" y="11.1">2</text>
<text x="100.8" y="11.1">3</text>
<text x="126.2" y="11.1">4</text>
<text x="151.6" y="11.1">5</text>
<text x="177" y="11.1">6</text>
<text x="202.4" y="11.1">7</text>
<text x="227.8" y="11.1">8</text>
<text x="253.2" y="11.1">9</text>
<text x="278" y="11.1">10</text>
<text x="303.4" y="11.1">11</text>
<text x="328.8" y="11.1">12</text>
<text x="354.2" y="11.1">13</text>
<text x="379.6" y="11.1">14</text>
<text x="9.2" y="26.5">A</text>
<text x="410.3" y="26.5">A</text>
<text x="9.2" y="51.9">B</text>
<text x="410.3" y="51.9">B</text>
<text x="9.2" y="77.3">C</text>
<text x="410.3" y="77.3">C</text>
<text x="9.2" y="102.7">D</text>
<text x="410.3" y="102.7">D</text>
<text x="9.2" y="128.1">E</text>
<text x="410.3" y="128.1">E</text>
<text x="9.2" y="153.5">F</text>
<text x="410.3" y="153.5">F</text>
<text x="8.9" y="178.9">G</text>
<text x="410" y="178.9">G</text>
<text x="9.2" y="204.3">H</text>
<text x="410.3" y="204.3">H</text>
<text x="9.7" y="229.7">I</text>
<text x="410.8" y="229.7">I</text>
<text x="24.6" y="259.8">0</text>
<text x="50" y="259.8">1</text>
<text x="75.4" y="259.8">2</text>
<text x="100.8" y="259.8">3</text>
<text x="126.2" y="259.8">4</text>
<text x="151.6" y="259.8">5</text>
<text x="177" y="259.8">6</text>
<text x="202.4" y="259.8">7</text>
<text x="227.8" y="259.8">8</text>
<text x="253.2" y="259.8">9</text>
<text x="278" y="259.8">10</text>
<text x="303.4" y="259.8">11</text>
<text x="328.8" y="259.8">12</text>
<text x="354.2" y="259.8">13</text>
<text x="379.6" y="259.8">14</text>
</g>
<g font-size="2.4" fill="#008000">
<text x="71.1" y="62.9">3.3V</text>
<text x="71.1" y="65.3">RST</text>
<text x="104.9" y="65.3">MOSI</text>
<text x="106.4" y="62.9">GND</text>
<text x="71.1" y="67.6">GIOP36</text>
<text x="71.1" y="70">GIOP39</text>
<text x="103.5" y="70">GIOP1</text>
<text x="106.4" y="67.6">SCL</text>
<text x="71.1" y="72.4">GIOP34</text>
<text x="71.1" y="74.8">GIOP35</text>
<text x="71.1" y="77.2">GIOP32</text>
<text x="103.5" y="72.4">GIOP3</text>
<text x="104.9" y="77.2">GND2</text>
<text x="106.4" y="74.8">SDA</text>
<text x="71.1" y="79.5">GIOP33</text>
<text x="71.1" y="81.9">GIOP25</text>
<text x="104.9" y="79.5">MISO</text>
<text x="106.4" y="81.9">SCK</text>
<text x="71.1" y="84.3">GIOP26</text>
<text x="71.1" y="86.7">GIOP27</text>
<text x="71.1" y="89.1">GIOP14</text>
<text x="102" y="86.7">GIOP17</text>
<text x="102" y="89.1">GIOP16</text>
<text x="103.5" y="84.3">GIOP5</text>
<text x="161.6" y="86.7">CD</text>
<text x="161.6" y="89.1">CS</text>
<text x="71.1" y="91.4">GIOP12</text>
<text x="71.1" y="93.9">GND</text>
<text x="103.5" y="91.4">GIOP4</text>
<text x="103.5" y="93.9">GIOP0</text>
<text x="161.6" y="91.4">DI</text>
<text x="161.6" y="93.9">DO</text>
<text x="221.1" y="91.4">SDA</text>
<text x="221.1" y="93.9">SCL</text>
<text x="71.1" y="96.2">GIOP13</text>
<text x="71.1" y="98.6">GIOP9</text>
<text x="71.1" y="101">GIOP10</text>
<text x="102" y="98.6">GIOP15</text>
<text x="103.5" y="96.2">GIOP2</text>
<text x="103.5" y="101">GIOP8</text>
<text x="161.6" y="96.2">CLK</text>
<text x="161.6" y="98.6">GND</text>
<text x="161.6" y="101">3V</text>
<text x="221.1" y="96.2">SQW</text>
<text x="221.1" y="98.6">GND</text>
<text x="221.1" y="101">5V</text>
<text x="71.1" y="103.4">GIOP11</text>
<text x="71.1" y="105.7">5V</text>
<text x="103.5" y="103.4">GIOP7</text>
<text x="103.5" y="105.7">GIOP6</text>
<text x="161.6" y="103.4">5V</text>
<text x="231.8" y="158.5">J11</text>
<text x="319.8" y="158.5">J12</text>
<text x="61" y="165.6">J4</text>
<text x="116.4" y="170.1">IN</text>
<text x="149.3" y="170.1">OUT</text>
<text x="226.2" y="172">External LED</text>
<text x="314.3" y="172">External LED</text>
<text x="54.7" y="179.1">Vin (7v-12v)</text>
<text x="136.7" y="179.9" transform="rotate(-90 136.7 179.9)">GND</text>
<text x="177" y="213.2">J10</text>
<text x="171.4" y="226.7">External LED</text>
</g>
<g font-size="2.4" fill="#3c3c3c">
<text x="120.9" y="64.9">SDI( 165)</text>
<text x="121.4" y="62.5">GND( 0)</text>
<text x="343.4" y="62.5">CS1( 28)</text>
<text x="377.2" y="62.5">GIOP6( 145)</text>
<text x="122.5" y="67.2">SCL( 3)</text>
<text x="343.4" y="67.2">CS2( 40)</text>
<text x="377.2" y="67.2">GIOP7( 141)</text>
<text x="48.1" y="76.8">MISC( 1)</text>
<text x="121.4" y="76.8">GND( 0)</text>
<text x="122.2" y="74.4">SDA( 2)</text>
<text x="255.3" y="72">SM5-IN4( 109)</text>
<text x="255.3" y="76.8">SM5-IN6( 6)</text>
<text x="289.9" y="76.8">SM5-IN7( 128)</text>
<text x="291" y="72">SM5-IN5( 26)</text>
<text x="343.4" y="72">CS3( 11)</text>
<text x="343.4" y="76.8">CS4( 84)</text>
<text x="376.2" y="76.8">GIOP15( 144)</text>
<text x="377.2" y="72">GIOP8( 146)</text>
<text x="48.1" y="83.9">CS2( 40)</text>
<text x="48.1" y="81.5">CS1( 28)</text>
<text x="48.1" y="79.2">ACT( 5)</text>
<text x="119" y="81.5">SCLK( 126)</text>
<text x="119.8" y="79.2">SDO( 119)</text>
<text x="255.3" y="81.5">SM5-IN8( 129)</text>
<text x="289.9" y="81.5">SM5-IN9( 130)</text>
<text x="343.4" y="81.5">CS5( 110)</text>
<text x="377.2" y="81.5">GIOP2( 142)</text>
<text x="48.1" y="88.7">CS4( 84)</text>
<text x="48.1" y="86.3">CS3( 11)</text>
<text x="116.6" y="88.7">GIOP16( 150)</text>
<text x="133.8" y="88.7">CS6( 140)</text>
<text x="255.3" y="86.3">SM5-IN10( 131)</text>
<text x="289.1" y="86.3">SM5-IN11( 132)</text>
<text x="343.4" y="86.3">CS6( 140)</text>
<text x="377.2" y="86.3">GIOP0( 149)</text>
<text x="48.1" y="95.8">CS6( 140)</text>
<text x="48.1" y="93.4">GND( 0)</text>
<text x="48.1" y="91.1">CS5( 110)</text>
<text x="117.7" y="95.8">GIOP2( 142)</text>
<text x="117.7" y="93.4">GIOP0( 149)</text>
<text x="117.7" y="91.1">GIOP4( 147)</text>
<text x="133.8" y="91.1">SDI( 165)</text>
<text x="133.8" y="93.4">SDO( 119)</text>
<text x="133.8" y="95.8">SCLK( 126)</text>
<text x="198.1" y="91.1">SDA( 2)</text>
<text x="198.1" y="93.4">SCL( 3)</text>
<text x="255.3" y="91.1">SM5-IN12( 133)</text>
<text x="255.3" y="95.8">SM5-IN14( 135)</text>
<text x="288.9" y="91.1">SM5-IN13( 134)</text>
<text x="288.9" y="95.8">SM5-IN15( 136)</text>
<text x="343.4" y="91.1">SCLK( 126)</text>
<text x="343.4" y="95.8">SDI( 165)</text>
<text x="376.2" y="95.8">GIOP16( 150)</text>
<text x="377.2" y="91.1">GIOP4( 147)</text>
<text x="48.1" y="100.6">GIOP10( 151)</text>
<text x="48.1" y="98.2">GIOP9( 148)</text>
<text x="116.6" y="98.2">GIOP15( 144)</text>
<text x="117.7" y="100.6">GIOP8( 146)</text>
<text x="133.8" y="98.2">GND( 0)</text>
<text x="198.1" y="98.2">GND( 0)</text>
<text x="255.3" y="100.6">SM5-IN16( 137)</text>
<text x="289.9" y="100.6">SM5-IN17( 36)</text>
<text x="343.4" y="100.6">SDO( 119)</text>
<text x="377.8" y="100.6">SM1-23( 41)</text>
<text x="117.7" y="105.3">GIOP6( 145)</text>
<text x="117.7" y="103">GIOP7( 141)</text>
<text x="255.3" y="105.3">SM5-IN18( 27)</text>
<text x="289.9" y="105.3">SM5-IN19( 86)</text>
<text x="343.4" y="105.3">GIOP9( 148)</text>
<text x="377.8" y="105.3">SM2-23( 37)</text>
<text x="255.3" y="110.1">SM5-IN20( 105)</text>
<text x="289.9" y="110.1">SM5-IN21( 39)</text>
<text x="343.4" y="110.1">GIOP10( 151)</text>
<text x="377.8" y="110.1">SM3-23( 38)</text>
<text x="255.3" y="114.9">SM5-IN22( 107)</text>
<text x="295.2" y="114.9">GND( 0)</text>
<text x="343.4" y="114.9">GND( 0)</text>
<text x="377.8" y="114.9">SM4-23( 15)</text>
<text x="262.5" y="137" transform="rotate(-90 262.5 137)">MISC( 1)</text>
<text x="350.6" y="135.9" transform="rotate(-90 350.6 135.9)">ACT( 5)</text>
</g>
<g font-size="2.4">
<text x="138.7" y="106.3">VDD</text>
<text x="205.4" y="106.3">VDD</text>
<text x="53" y="108.7">VDD</text>
<text x="57.1" y="112.4">5V</text>
<text x="142.8" y="110.1">5V</text>
<text x="209.5" y="110.1">5V</text>
<text x="94.4" y="154.2">VS</text>
<text x="186.4" y="154">VDD</text>
<text x="190.5" y="157.7">5V</text>
<text x="198.2" y="192.1">VDD</text>
<text x="202.4" y="195.8">5V</text>
</g>
<g font-size="2.4" fill="#00f">
<text x="75.5" y="113.2">C25</text>
<text x="161.2" y="110.8">C27</text>
<text x="225.5" y="110.8">C28</text>
<text x="73.9" y="122.5">0.01µF</text>
<text x="159.6" y="120.1">0.01µF</text>
<text x="223.9" y="120.1">0.01µF</text>
<text x="280.8" y="154.5">LED3</text>
<text x="373.7" y="154.5">LED2</text>
<text x="247.1" y="158.5">R56</text>
<text x="268.6" y="158.5">R18</text>
<text x="335.2" y="158.5">R57</text>
<text x="356.7" y="158.5">R17</text>
<text x="244.4" y="166.2">330Ω</text>
<text x="268.2" y="166.2">330Ω</text>
<text x="280.7" y="167.7">Misc</text>
<text x="332.5" y="166.2">330Ω</text>
<text x="356.4" y="166.7">330Ω</text>
<text x="371.7" y="167.5">Activity</text>
<text x="105.9" y="178.1">C11</text>
<text x="172.6" y="178.1">C12</text>
<text x="106" y="181.5">0.47µF</text>
<text x="172.7" y="181.5">22µF</text>
<text x="228.4" y="197.4">LED1</text>
<text x="211.4" y="201.3">R16</text>
<text x="208.7" y="209">330Ω</text>
<text x="192.4" y="213.2">R55</text>
<text x="224.1" y="210.6">Main Power</text>
<text x="189.7" y="220.9">330Ω</text>
</g>
</svg>
